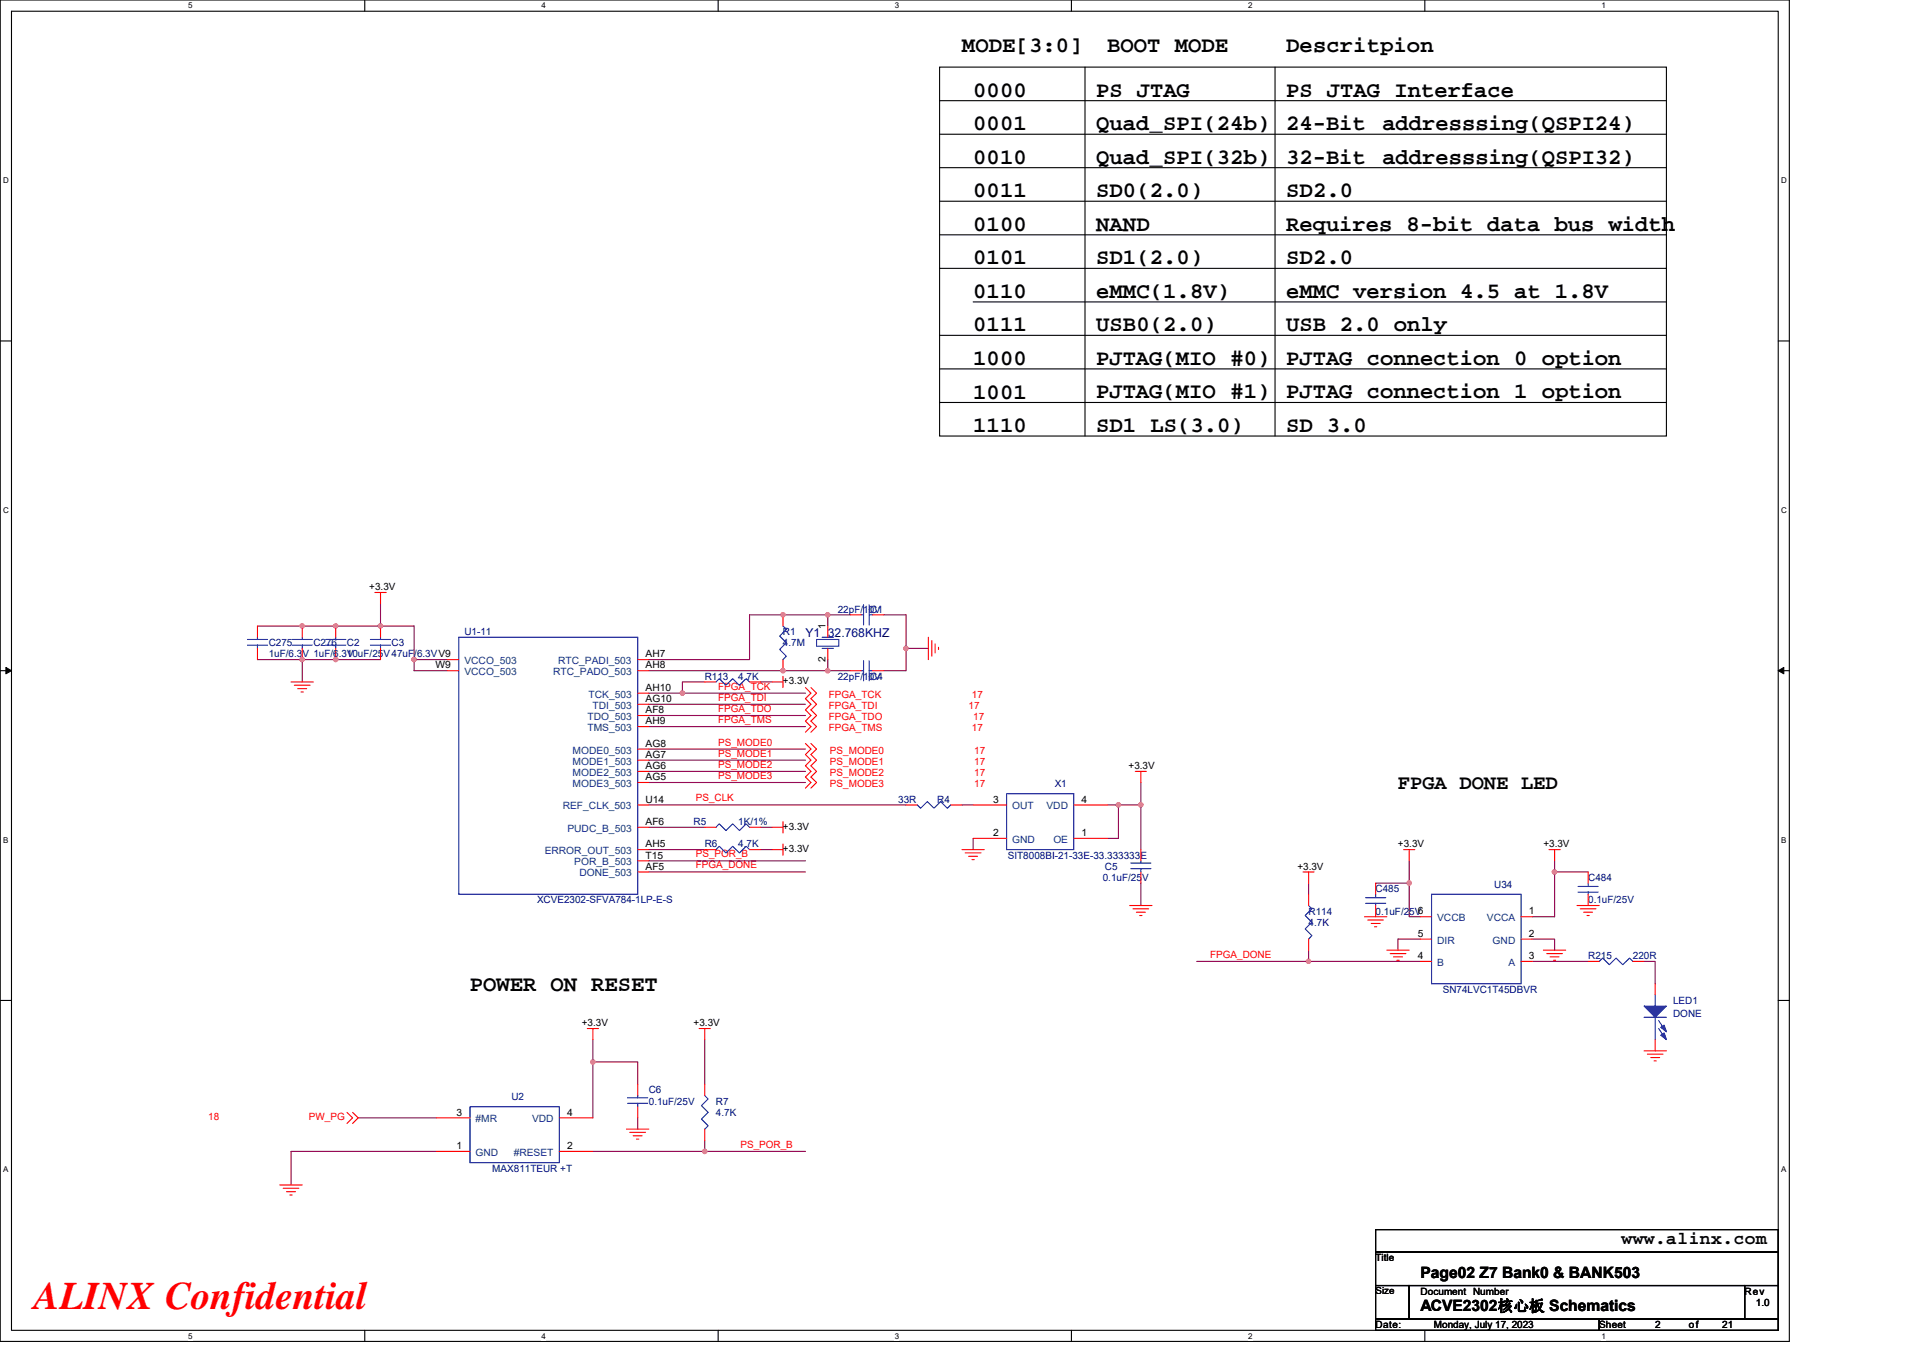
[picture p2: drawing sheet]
<svg xmlns="http://www.w3.org/2000/svg" width="297mm" height="210mm" viewBox="0 0 297 210" stroke-linecap="round" stroke-linejoin="round" font-family="sans-serif">
<path d="M0 0h276.4v207.3h-276.4zM1.8 1.7h272.9v203.8h-272.9z" fill="none" stroke="#000" stroke-width=".17"/>
<g fill="#fff">
<path d="M29.1 .2h.6v1.4h-.6z"/>
<path d="M29.1 205.7h.6v1.4h-.6z"/>
</g>
<path d="M56.3 0v1.7M56.3 205.5v1.8" fill="none" stroke="#000" stroke-width=".17"/>
<g fill="#fff">
<path d="M83.6 .2h.7v1.4h-.7z"/>
<path d="M83.6 205.7h.7v1.4h-.7z"/>
</g>
<path d="M110.9 0v1.7M110.9 205.5v1.8" fill="none" stroke="#000" stroke-width=".17"/>
<g fill="#fff">
<path d="M138.2 .2h.7v1.4h-.7z"/>
<path d="M138.2 205.7h.7v1.4h-.7z"/>
</g>
<path d="M165.5 0v1.7M165.5 205.5v1.8" fill="none" stroke="#000" stroke-width=".17"/>
<g fill="#fff">
<path d="M192.8 .2h.6v1.4h-.6z"/>
<path d="M192.8 205.7h.6v1.4h-.6z"/>
</g>
<path d="M220.1 0v1.7M220.1 205.5v1.8" fill="none" stroke="#000" stroke-width=".17"/>
<g fill="#fff">
<path d="M247.4 .2h.6v1.4h-.6z"/>
<path d="M247.4 205.7h.6v1.4h-.6z"/>
<path d="M.5 27.2h.8v1.4h-.8z"/>
<path d="M275.1 27.2h.9v1.4h-.9z"/>
<path d="M.5 78.1h.8v1.4h-.8z"/>
<path d="M275.1 78.1h.9v1.4h-.9z"/>
</g>
<path d="M0 52.7h1.8M274.7 52.7h1.7" fill="none" stroke="#000" stroke-width=".17"/>
<g fill="#fff">
<path d="M.5 129.1h.8v1.4h-.8z"/>
<path d="M275.1 129.1h.8v1.4h-.8z"/>
</g>
<path d="M0 103.6h1.8M274.7 103.6h1.7" fill="none" stroke="#000" stroke-width=".17"/>
<path d="M.9 103.1l.9 .5-.9 .5zM274.7 103.6l.8-.5v1z" fill="#000" stroke="#000" stroke-width=".15"/>
<g fill="#fff">
<path d="M.5 180h.8v1.4h-.8z"/>
<path d="M275.1 180h.8v1.4h-.8z"/>
</g>
<g fill="none" stroke="#000" stroke-width=".17">
<path d="M145.1 10.4h112.3v57h-112.3zM145.1 15.6h112.3M167.6 10.4v57M197 10.4v57M145.1 20.7h112.3M145.1 25.9h112.3M145.1 31.1h112.3M145.1 36.3h112.3M145.1 41.5h112.3M145.1 51.8h112.3M145.1 57h112.3M150.3 46.7h107.1"/>
<path d="M145.1 62.2h112.3M0 154.6h1.8M274.7 154.6h1.7M212.5 190h62.2v3.5h-62.2zM212.5 193.5h62.2v5.1h-62.2zM212.5 198.6h5.2v5.2h-5.2zM217.7 198.6h51.8v5.2h-51.8zM269.5 198.6h5.2v5.2h-5.2zM212.5 203.8h34.5v1.7h-34.5zM247 203.8h27.7v1.7h-27.7z"/>
</g>
<g fill="none" stroke="#800040" stroke-width=".17">
<path d="M39.8 96.7h19M58.8 96.7h5.2v5.2M58.8 93.3v3.4M127.9 95h3.4M127.9 95h-12.1v6.9h-15.6M127.9 95v1.7M136.5 95h3.5v5.2M39.8 101.9h6.9M46.7 101.9v3.5M58.8 101.9h-12.1M64 101.9h5.1M64 101.9v1.7h5.1"/>
<path d="M100.2 119.2h24.2M100.2 117.5h24.2M100.2 115.7h24.2M100.2 112.3h24.2M100.2 108.8h24.2M100.2 110.6h24.2M100.2 103.6h27.7M100.2 107.1h5.2M108.9 105.4h-3.5v1.7h19M117.5 105.4h1.7M127.9 103.6h3.4M127.9 101.9v1.7"/>
<path d="M140 100.2h3.4M140 100.2v3.4h-3.5M100.2 120.9h24.2M100.2 133h24.2M100.2 124.4h39.8M100.2 127.8h8.7M100.2 131.3h8.7M100.2 134.7h24.2M117.5 127.8h1.7M117.5 131.3h1.7M148.6 124.4h1.7M150.3 129.5v1.8"/>
<path d="M171 124.4h1.8M172.8 124.4h3.4M172.8 124.4v5.1h-1.8M176.2 120.9v3.5M176.2 124.4v6.9M176.2 136.5v3.4M202.1 136.5v1.7M212.5 136.5h5.2M217.7 136.5v5.1h1.7M217.7 133v3.5M240.1 134.7v6.9h-3.4M240.1 133v1.7"/>
<path d="M240.1 134.7h5.2M184.9 148.5h17.2M202.1 146.8v1.7M202.1 148.5h17.3M219.4 145.1h-3.5v1.7M236.7 148.5h8.6M236.7 145.1h3.4v1.7M254 148.5h1.7v3.5M55.3 172.7h12.1M67.4 177.9h-22.4v5.2M91.6 164.1v8.6M91.6 160.6v3.5"/>
<path d="M91.6 177.9h17.3M91.6 164.1h6.9v3.5M98.5 172.7v1.8M108.9 177.9h15.5M108.9 160.6v7M108.9 176.2v1.7"/>
</g>
<g fill="#f0f" stroke="#f0f" stroke-width=".17">
<circle cx="58.8" cy="96.7" r=".33"/>
<circle cx="139.9" cy="100.2" r=".34"/>
<circle cx="127.8" cy="103.6" r=".34"/>
<circle cx="127.8" cy="95" r=".34"/>
<circle cx="120.9" cy="95" r=".34"/>
<circle cx="120.9" cy="103.6" r=".34"/>
<circle cx="105.4" cy="107.1" r=".34"/>
<circle cx="176.2" cy="124.4" r=".34"/>
<circle cx="172.8" cy="124.4" r=".34"/>
<circle cx="63.9" cy="101.9" r=".34"/>
<circle cx="91.6" cy="164.1" r=".34"/>
<circle cx="108.9" cy="177.9" r=".34"/>
<circle cx="46.7" cy="101.9" r=".34"/>
<circle cx="51.9" cy="101.9" r=".34"/>
<circle cx="46.7" cy="96.7" r=".33"/>
<circle cx="51.9" cy="96.7" r=".33"/>
<circle cx="240.1" cy="134.7" r=".34"/>
<circle cx="217.7" cy="136.4" r=".34"/>
<circle cx="202.1" cy="148.5" r=".33"/>
</g>
<g fill="none" stroke="#f00" stroke-width=".17">
<path d="M39.8 96.7v1.8M46.7 96.7v1.8M51.9 96.7v1.8M57.9 91.5h1.7M58.8 91.5v1.8M58.8 96.7v1.8M120.9 95v1.7M127.9 96.7v1.8M131.3 95h1.8M134.8 95h1.7M143.4 98.5v3.4M143.9 99v2.4"/>
<path d="M144.4 99.5v1.4M39.8 100.2v1.7M45 105.4h3.4M45.5 105.9h2.4M46 106.4h1.4M46.5 106.9h.4M46.7 100.2v1.7M51.9 100.2v1.7M58.8 100.2v1.7M69.1 101.9h1.8M69.1 103.6h1.8M98.5 115.7h1.7"/>
<path d="M98.5 117.5h1.7M98.5 119.2h1.7M98.5 101.9h1.7M98.5 103.6h1.7M98.5 107.1h1.7M98.5 108.8h1.7M98.5 110.6h1.7M98.5 112.3h1.7M108.9 105.4h1.7M115.8 105.4h1.7M119.2 105.4h1.7M120.9 104.5v1.7"/>
<path d="M120.9 101.9v1.7M124.4 114.9l.9 .8-.9 .9 .9 .9-.9 .8 .9 .9-.9 .9 .9 .8-.9 .9M124.4 106.2l.9 .9-.9 .9 .9 .8-.9 .9 .9 .9-.9 .8 .9 .9-.9 .8M125.3 114.9l.8 .8-.8 .9 .8 .9-.8 .8 .8 .9-.8 .9 .8 .8-.8 .9M125.3 106.2l.8 .9-.8 .9 .8 .8-.8 .9 .8 .9-.8 .8 .8 .9-.8 .8M127.9 100.2v1.7M131.3 103.6h1.8M134.8 103.6h1.7M145 100v.4M175.4 119.2h1.7M176.2 119.2v1.7M98.5 134.7h1.7"/>
<path d="M98.5 131.3h1.7M98.5 120.9h1.7M98.5 127.8h1.7M98.5 124.4h1.7M98.5 133h1.7M108.9 127.8h1.7M108.9 131.3h1.7M115.8 127.8h1.7M115.8 131.3h1.7M119.2 127.8h1.7M119.2 131.3h1.7M120.9 127v1.7"/>
<path d="M120.9 130.4v1.7M140 124.4h1.7M146.9 124.4h1.7M148.6 131.3h3.4M149.1 131.8h2.4M149.6 132.3h1.4M150.1 132.8h.4M150.3 129.5h5.2M150.3 124.4h5.2M165.9 129.5h5.1M165.9 124.4h5.1M174.5 139.9h3.4"/>
<path d="M176.2 131.3v1.7M176.2 134.7v1.8M201.3 134.7h1.7M202.1 138.2v1.7M202.1 134.7v1.8M212.5 139.9v1.7M212.5 136.5v1.7M216.8 131.3h1.7M217.7 131.3v1.7M239.3 131.3h1.7M240.1 131.3v1.7M243.6 139.9h3.4"/>
<path d="M245.3 138.2v1.7M245.3 134.7v1.8M90.7 158.9h1.8M91.6 158.9v1.7M108 158.9h1.7M108.9 158.9v1.7M175 140.4h2.4M175.5 140.9h1.4M176 141.5h.4M202.1 145.1v1.7M210.8 141.6h3.4M211.3 142.2h2.4"/>
<path d="M211.8 142.7h1.4M212.3 143.2h.4M214.2 146.8h3.5M214.7 147.3h2.5M215.3 147.8h1.3M215.8 148.4h.3M219.4 148.5h1.7M219.4 145.1h1.7M219.4 141.6h1.7M234.9 141.6h1.8M234.9 145.1h1.8M234.9 148.5h1.8"/>
<path d="M238.4 146.8h3.4M238.9 147.3h2.4M239.4 147.8h1.4M240 148.4h.3M244.1 140.4h2.4M244.6 140.9h1.4M245.1 141.5h.4M245.3 148.5h1.7M252.2 148.5h1.8M255.7 152v1.7M53.6 171.9l.9 .8-.9 .9M54.5 171.9l.8 .8-.8 .9"/>
<path d="M67.4 177.9h5.2M67.4 172.7h5.2M86.4 177.9h5.2M86.4 172.7h5.2M96.8 174.5h3.4M97.3 175h2.4M97.8 175.5h1.4M98.3 176h.4M98.5 167.6v1.7M98.5 171v1.7M108.9 167.6v1.7M108.9 174.5v1.7"/>
<path d="M254 162.4h3.4M254.5 162.9h2.4M255 163.4h1.4M255.5 163.9h.3M255.7 160.6v1.8M43.2 183.1h3.5M43.7 183.6h2.5M44.3 184.1h1.4M44.8 184.6h.3"/>
</g>
<g fill="none" stroke="#00f" stroke-width=".17">
<path d="M38.2 99.7h3.1M38.2 98.8h3.1M39.8 98.5v.3M39.8 99.7v.5M45.1 99.7h3.1M45.1 98.8h3.1M46.7 98.5v.3M46.7 99.7v.5M50.3 99.7h3.1M50.3 98.8h3.1M51.9 98.5v.3M51.9 99.7v.5"/>
<path d="M57.2 99.7h3.1M57.2 98.8h3.1M58.8 98.5v.3M58.8 99.7v.5M70.9 98.5h27.6v39.7h-27.6zM120.9 96.7l.6 .5-1.1 1.1 1.1 1-1.1 1.1 1.1 1-.6 .5M126.1 98.8h3.5v1h-3.5zM127 98.5h1.7M127.9 98.5h.1M133.1 95h.3M133.4 93.5v3.1M134.3 93.5v3.1"/>
<path d="M134.3 95h.5M110.6 105.4l.5-.5 1 1 1.1-1 1 1 1-1 .6 .5M127 100.2h1.7M127.9 100.2h.1M133.1 103.6h.3M133.4 102.1v3.1M134.3 102.1v3.1M134.3 103.6h.5M110.6 131.3l.5-.5 1 1 1.1-1 1 1 1-1 .6 .5M110.6 127.8l.5-.5 1 1 1.1-1 1 1 1-1 .6 .5M141.7 124.4l.5 .5 1-1.1 1.1 1.1 1-1.1 1 1.1 .6-.5M155.5 122.6h10.4v8.7h-10.4z"/>
<path d="M174.7 134.2h3.1M174.7 133.4h3.1M176.2 133v.4M176.2 134.2v.5M202.1 139.9l.5 .5-1 1.1 1 1-1 1 1 1.1-.5 .5M210.9 138.7h3.2M210.9 139.6h3.2M212.5 139.6v.3M212.5 138.2v.5M221.1 138.2h13.8v13.8h-13.8zM243.8 137h3.1M243.8 137.8h3.1"/>
<path d="M245.3 137.8v.4M245.3 136.5v.5M247 148.5l.6-.5 1 1.1 1-1.1 1.1 1.1 1-1.1 .5 .5M254 157.2h3.4M255.7 153.7v1.7M255.7 157.2v3.4M256.2 157.7l1 1.6M256.2 158.9l1 1.6M72.6 171h13.8v8.6h-13.8zM96.9 170.5h3.2M96.9 169.6h3.2M98.5 169.3v.3"/>
<path d="M98.5 170.5v.5M108.9 169.3l.5 .5-1.1 1 1.1 1.1-1.1 1 1.1 1-.5 .6"/>
</g>
<g fill="#00f" stroke="#00f" stroke-width=".17">
<path d="M254 155.4h3.4l-1.7 1.8z" fill-rule="evenodd"/>
<path d="M256.5 158.7l.5-.3 .4 1z" fill-rule="evenodd"/>
<path d="M256.5 160l.5-.4 .4 1z" fill-rule="evenodd"/>
</g>
<text font-size="6" fill="#f00" x="5.2" y="202.3">ALINX Confidential</text>
<g font-size="3.4">
<text x="148.6" y="8">MODE[3:0]</text>
<text x="171" y="8">BOOT MODE</text>
<text x="198.7" y="8">Descritpion</text>
<text x="150.3" y="14.9">0000</text>
<text x="169.3" y="14.9">PS JTAG</text>
<text x="198.7" y="14.9">PS JTAG Interface</text>
<text x="150.3" y="20.1">0001</text>
<text x="169.3" y="20.1">Quad_SPI(24b)</text>
<text x="198.7" y="20.1">24-Bit</text>
<text x="213.5" y="20.1">addresssing(QSPI24)</text>
<text x="150.3" y="25.3">0010</text>
<text x="169.3" y="25.3">Quad_SPI(32b)</text>
<text x="198.7" y="25.3">32-Bit</text>
<text x="213.5" y="25.3">addresssing(QSPI32)</text>
<text x="150.3" y="30.5">0011</text>
<text x="150.3" y="35.7">0100</text>
<text x="169.3" y="30.5">SD0(2.0)</text>
<text x="169.3" y="35.7">NAND</text>
<text x="198.7" y="30.5">SD2.0</text>
<text x="198.7" y="35.7">Requires 8-bit data bus width</text>
<text x="150.3" y="40.9">0101</text>
<text x="169.3" y="40.9">SD1(2.0)</text>
<text x="198.7" y="40.8">SD2.0</text>
<text x="150.3" y="46">0110</text>
<text x="169.3" y="46">eMMC(1.8V)</text>
<text x="198.7" y="46">eMMC version 4.5 at 1.8V</text>
<text x="150.3" y="51.2">0111</text>
<text x="169.3" y="51.2">USB0(2.0)</text>
<text x="198.7" y="51.2">USB 2.0 only</text>
<text x="150.3" y="56.4">1000</text>
<text x="169.3" y="56.4">PJTAG(MIO #0)</text>
<text x="198.7" y="56.4">PJTAG connection 0 option</text>
<text x="150.3" y="61.6">1001</text>
<text x="169.3" y="61.6">PJTAG(MIO #1)</text>
<text x="198.7" y="61.6">PJTAG connection 1 option</text>
<text x="150.3" y="66.8">1110</text>
<text x="169.3" y="66.8">SD1 LS(3.0)</text>
<text x="198.7" y="66.8">SD 3.0</text>
<text x="72.6" y="153.1">POWER ON RESET</text>
</g>
<text font-size="3.2" x="215.9" y="121.8">FPGA DONE LED</text>
<text font-size="2.8" x="250.5" y="192.3">www.alinx.com</text>
<g font-size="2.4">
<text x="219.4" y="197.4">Page02 Z7 Bank0 &amp; BANK503</text>
<text x="219.4" y="202.6">ACVE2302核心板 Schematics</text>
</g>
<text font-size="1.9" fill="#000080" x="124.4" y="98.4">Y1 32.768KHZ</text>
<g font-size="1.5">
<text x="57" y="91.2">+3.3V</text>
<text x="99.7" y="101.6">AH7</text>
<text x="127.5" y="97.3" transform="rotate(-90 127.5 97.3)">1</text>
<text x="67.3" y="103.3">W9</text>
<text x="99.7" y="106.7">AH10</text>
<text x="99.7" y="103.3">AH8</text>
<text x="120.9" y="105.7">+3.3V</text>
<text x="127.5" y="102.3" transform="rotate(-90 127.5 102.3)">2</text>
<text x="99.7" y="110.2">AF8</text>
<text x="99.7" y="111.9">AH9</text>
<text x="99.7" y="108.5">AG10</text>
<text x="99.7" y="115.4">AG8</text>
<text x="99.7" y="117.1">AG7</text>
<text x="99.7" y="118.8">AG6</text>
<text x="174.3" y="118.9">+3.3V</text>
<text x="99.7" y="120.5">AG5</text>
<text x="99.7" y="124">U14</text>
<text x="153.4" y="124">3</text>
<text x="167.1" y="124">4</text>
<text x="99.7" y="127.5">AF6</text>
<text x="99.7" y="130.9">AH5</text>
<text x="120.9" y="128.2">+3.3V</text>
<text x="120.9" y="131.6">+3.3V</text>
<text x="153.4" y="129.2">2</text>
<text x="167.1" y="129.2">1</text>
<text x="215.9" y="130.9">+3.3V</text>
<text x="238.4" y="130.9">+3.3V</text>
<text x="99.7" y="134.4">AF5</text>
<text x="99.7" y="132.7">T15</text>
<text x="200.4" y="134.4">+3.3V</text>
<text x="236.2" y="141.3">1</text>
<text x="219" y="148.2">4</text>
<text x="219" y="144.7">5</text>
<text x="236.2" y="148.2">3</text>
<text x="236.2" y="144.7">2</text>
<text x="89.9" y="158.6">+3.3V</text>
<text x="107.1" y="158.6">+3.3V</text>
<text x="70.5" y="172.4">3</text>
<text x="87.6" y="172.4">4</text>
<text x="70.5" y="177.5">1</text>
<text x="87.6" y="177.5">2</text>
<text x="212.5" y="194.9">Title</text>
<text x="212.5" y="200">Size</text>
<text x="219.4" y="200">Document Number</text>
<text x="269.5" y="200">Rev</text>
<text x="271.2" y="201.8">1.0</text>
<text x="212.5" y="205.2">Date:</text>
<text x="221.5" y="205.2">Monday, July 17, 2023</text>
<text x="247" y="205.2">Sheet</text>
<text x="255.7" y="205.2">2</text>
<text x="260.9" y="205.2">of</text>
<text x="266" y="205.2">21</text>
</g>
<g font-size="1.5" fill="#000080">
<text x="129.4" y="94.7">22pF/10V</text>
<text x="134.4" y="94.7">C1</text>
<text x="41.5" y="99.9">C275</text>
<text x="41.5" y="101.6">1uF/6.3V 1uF/6.3V</text>
<text x="48.4" y="99.9">C276</text>
<text x="53.6" y="99.9">C2</text>
<text x="53.6" y="101.6">10uF/25V47uF/6.3VV9</text>
<text x="60.5" y="99.9">C3</text>
<text x="71.7" y="98.1">U1-11</text>
<text x="120.9" y="98.1">R1</text>
<text x="120.9" y="99.9">4.7M</text>
<text x="108.9" y="105">R113</text>
<text x="114" y="105">4.7K</text>
<text x="129.4" y="105">22pF/10V</text>
<text x="134.4" y="105">C4</text>
<text x="138.7" y="124">33R</text>
<text x="144.8" y="124">R4</text>
<text x="162.9" y="121.6">X1</text>
<text x="107.1" y="127.5">R5</text>
<text x="108.9" y="130.9">R6</text>
<text x="114" y="127.5">1K/1%</text>
<text x="114" y="130.9">4.7K</text>
<text x="155.7" y="132.7">SIT8008BI-21-33E-33.333333E</text>
<text x="170.3" y="136.1">0.1uF/25V</text>
<text x="170.7" y="134.4">C5</text>
<text x="212.5" y="137.9">C485</text>
<text x="230.8" y="137.2">U34</text>
<text x="245.3" y="136.1">C484</text>
<text x="82.9" y="139.6">XCVE2302-SFVA784-1LP-E-S</text>
<text x="202.1" y="141.3">R114</text>
<text x="202.1" y="143">4.7K</text>
<text x="212.5" y="141.3">0.1uF/25V6</text>
<text x="245.3" y="139.6">0.1uF/25V</text>
<text x="245.3" y="148.2">R215</text>
<text x="252.2" y="148.2">220R</text>
<text x="222.9" y="153.4">SN74LVC1T45DBVR</text>
<text x="258.4" y="155.1">LED1</text>
<text x="258.4" y="157.2">DONE</text>
<text x="79" y="170">U2</text>
<text x="100.2" y="169">C6</text>
<text x="100.2" y="170.7">0.1uF/25V</text>
<text x="110.6" y="170.7">R7</text>
<text x="110.6" y="172.4">4.7K</text>
<text x="76" y="181">MAX811TEUR +T</text>
</g>
<g font-size="1.5" fill="#004080">
<text x="71.7" y="102.6">VCCO_503</text>
<text x="71.7" y="104.3">VCCO_503</text>
<text x="85.4" y="104.3">RTC_PADO_503</text>
<text x="86.2" y="102.6">RTC_PADI_503</text>
<text x="90.9" y="107.8">TCK_503</text>
<text x="90.7" y="111.3">TDO_503</text>
<text x="90.7" y="113">TMS_503</text>
<text x="91.5" y="109.5">TDI_503</text>
<text x="88.5" y="116.4">MODE0_503</text>
<text x="88.5" y="118.2">MODE1_503</text>
<text x="88.5" y="119.9">MODE2_503</text>
<text x="86.9" y="125.1">REF_CLK_503</text>
<text x="88.5" y="121.6">MODE3_503</text>
<text x="156.4" y="125.1">OUT</text>
<text x="161.6" y="125.1">VDD</text>
<text x="84.1" y="132">ERROR_OUT_503</text>
<text x="87.6" y="128.5">PUDC_B_503</text>
<text x="156.4" y="130.2">GND</text>
<text x="162.7" y="130.2">OE</text>
<text x="88.7" y="133.7">POR_B_503</text>
<text x="89.5" y="135.4">DONE_503</text>
<text x="222" y="142.3">VCCB</text>
<text x="229.7" y="142.3">VCCA</text>
<text x="222" y="149.2">B</text>
<text x="222" y="145.8">DIR</text>
<text x="230.6" y="145.8">GND</text>
<text x="233" y="149.2">A</text>
<text x="73.5" y="173.4">#MR</text>
<text x="82.2" y="173.4">VDD</text>
<text x="73.5" y="178.6">GND</text>
<text x="79.4" y="178.6">#RESET</text>
</g>
<g font-size="1.5" fill="#f00">
<text x="110.9" y="106.6">FPGA_TCK</text>
<text x="128" y="107.8">FPGA_TCK</text>
<text x="150.1" y="107.8">17</text>
<text x="110.9" y="111.7">FPGA_TMS</text>
<text x="110.9" y="108.3">FPGA_TDI</text>
<text x="110.9" y="110">FPGA_TDO</text>
<text x="128" y="113">FPGA_TMS</text>
<text x="128" y="109.5">FPGA_TDI</text>
<text x="128" y="111.3">FPGA_TDO</text>
<text x="149.6" y="109.5">17</text>
<text x="150.1" y="113">17</text>
<text x="150.3" y="111.3">17</text>
<text x="110.9" y="118.6">PS_MODE2</text>
<text x="110.9" y="116.9">PS_MODE1</text>
<text x="110.9" y="115.2">PS_MODE0</text>
<text x="128.2" y="116.4">PS_MODE0</text>
<text x="128.2" y="118.2">PS_MODE1</text>
<text x="128.2" y="119.9">PS_MODE2</text>
<text x="150.5" y="116.4">17</text>
<text x="150.5" y="118.2">17</text>
<text x="150.5" y="119.9">17</text>
<text x="107.5" y="123.8">PS_CLK</text>
<text x="110.9" y="120.4">PS_MODE3</text>
<text x="128.2" y="121.6">PS_MODE3</text>
<text x="150.5" y="121.6">17</text>
<text x="107.5" y="134.2">FPGA_DONE</text>
<text x="107.5" y="132.5">PS_POR_B</text>
<text x="186.9" y="148">FPGA_DONE</text>
<text x="32.2" y="173.1">18</text>
<text x="47.7" y="173.1">PW_PG</text>
<text x="114.4" y="177.4">PS_POR_B</text>
</g>
<g font-size="1.2">
<text x="29.1" y="1.3">5</text>
<text x="83.6" y="1.3">4</text>
<text x="138.2" y="1.3">3</text>
<text x="192.8" y="1.3">2</text>
<text x="247.4" y="1.3">1</text>
<text x=".5" y="28.3">D</text>
<text x="275.1" y="28.3">D</text>
<text x=".5" y="79.2">C</text>
<text x="275.1" y="79.2">C</text>
<text x=".5" y="130.2">B</text>
<text x="275.1" y="130.2">B</text>
<text x=".5" y="181.1">A</text>
<text x="275.1" y="181.1">A</text>
<text x="29.1" y="206.8">5</text>
<text x="83.6" y="206.8">4</text>
<text x="138.2" y="206.8">3</text>
<text x="192.8" y="206.8">2</text>
<text x="247.4" y="206.8">1</text>
</g>
</svg>
